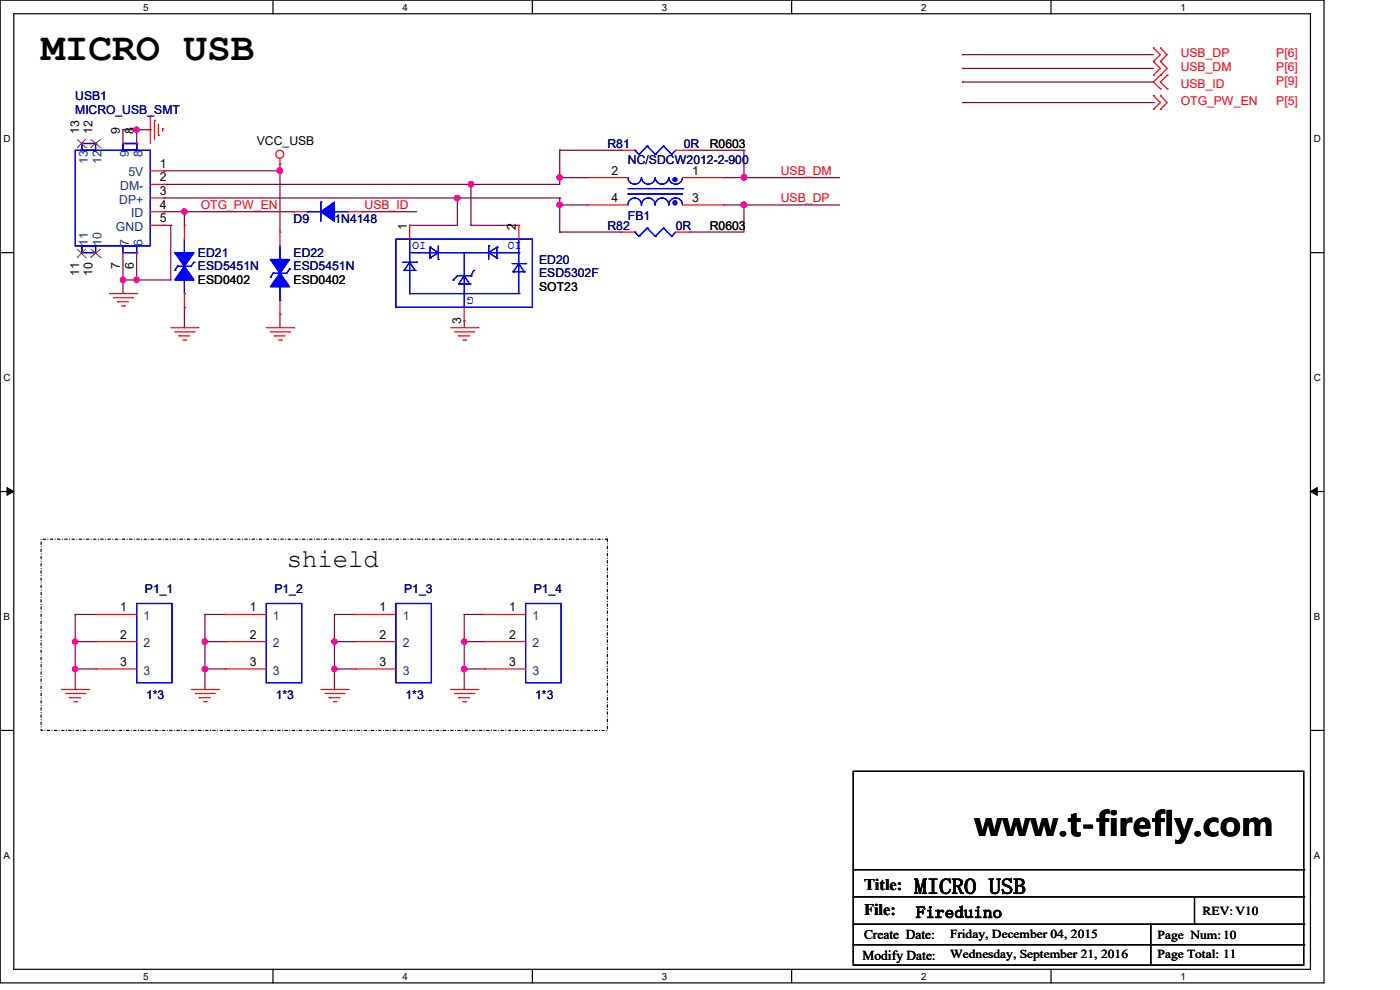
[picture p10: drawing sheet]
<svg xmlns="http://www.w3.org/2000/svg" width="297mm" height="210mm" viewBox="0 0 297 210" stroke-linecap="round" stroke-linejoin="round" font-family="sans-serif">
<path d="M0 0h280.9v208.5h-280.9zM2.9 2.9h275.1v202.7h-275.1z" fill="none" stroke="#000" stroke-width=".25"/>
<g fill="#fff">
<path d="M30.4 .3h1.1v2.4h-1.1z"/>
<path d="M30.4 205.9h1.1v2.3h-1.1z"/>
</g>
<path d="M57.9 0v2.9M57.9 205.6v2.9" fill="none" stroke="#000" stroke-width=".25"/>
<g fill="#fff">
<path d="M85.4 .3h1.1v2.4h-1.1z"/>
<path d="M85.4 205.9h1.1v2.3h-1.1z"/>
</g>
<path d="M112.9 0v2.9M112.9 205.6v2.9" fill="none" stroke="#000" stroke-width=".25"/>
<g fill="#fff">
<path d="M140.4 .3h1.2v2.4h-1.2z"/>
<path d="M140.4 205.9h1.2v2.3h-1.2z"/>
</g>
<path d="M167.9 0v2.9M167.9 205.6v2.9" fill="none" stroke="#000" stroke-width=".25"/>
<g fill="#fff">
<path d="M195.4 .3h1.2v2.4h-1.2z"/>
<path d="M195.4 205.9h1.2v2.3h-1.2z"/>
</g>
<path d="M223 0v2.9M223 205.6v2.9" fill="none" stroke="#000" stroke-width=".25"/>
<g fill="#fff">
<path d="M250.4 .3h1.2v2.4h-1.2z"/>
<path d="M250.4 205.9h1.2v2.3h-1.2z"/>
<path d="M.8 28.2h1.4v2.4h-1.4z"/>
<path d="M278.7 28.2h1.5v2.4h-1.5z"/>
<path d="M.8 78.9h1.4v2.3h-1.4z"/>
<path d="M278.7 78.9h1.5v2.3h-1.5z"/>
</g>
<path d="M0 53.6h2.9M278 53.6h2.9" fill="none" stroke="#000" stroke-width=".25"/>
<g fill="#fff">
<path d="M.8 129.6h1.3v2.3h-1.3z"/>
<path d="M278.7 129.6h1.4v2.3h-1.4z"/>
</g>
<path d="M0 104.3h2.9M278 104.3h2.9" fill="none" stroke="#000" stroke-width=".25"/>
<path d="M1.5 103.4l1.4 .9-1.4 .8zM278 104.3l1.4-.9v1.7z" fill="#000" stroke="#000" stroke-width=".21"/>
<g fill="#fff">
<path d="M.8 180.3h1.3v2.3h-1.3z"/>
<path d="M278.7 180.3h1.4v2.3h-1.4z"/>
</g>
<g fill="none" stroke="#000" stroke-width=".25">
<path d="M0 154.9h2.9M278 154.9h2.9M181 163.6h95.6v41.1h-95.6zM181 184.5h95.6M181 190.2h95.6M181 196h95.6M244.1 196v8.7M253.4 196h.1M253.4 190.2v5.8M276.6 184.5h.1M276.6 190.2h.1M276.6 196h.1"/>
<path d="M181 200.4h95.6M244.1 204.7h.1M276.6 200.4h.1"/>
</g>
<path d="M8.7 114.4h120.2v40.5h-120.2z" fill="none" stroke="#000" stroke-width=".25" stroke-dasharray=".5 .5 0 .5"/>
<g fill="none" stroke="#800040" stroke-width=".25">
<path d="M204.2 11.6h.1M204.2 14.5h.1M204.2 17.4h.1M204.2 11.6h40.5M204.2 14.5h40.5M204.2 17.4h40.5M26.1 27.5h.1M26.1 27.5v2.9M26.1 27.5h5.8M29 27.5h.1M29 27.5v2.9M31.9 27.5h.1"/>
<path d="M34.8 36.2h.1M34.8 39.1h.1M34.8 36.2h24.6M59.4 36.2h.1M59.4 34.8h.1M59.4 34.8v14.4M99.9 39.1h.1M99.9 39.1v8.7M118.7 37.7h.1M118.7 31.9h.1M118.7 37.7h5.8M118.7 31.9v7.2h-83.9"/>
<path d="M118.7 31.9h13.1M146.3 31.9h.1M146.3 31.9h11.5M153.5 37.7h.1M153.5 37.7h24.6M157.8 37.7h.1M157.8 31.9h.1M157.8 31.9v5.8M204.2 21.8h40.5M244.7 21.8h.1M26.1 59.4h.1M26.1 53.6h.1"/>
<path d="M26.1 53.6v8.7M29 59.4h.1M29 53.6h.1M29 53.6v5.8M34.8 47.8h.1M34.8 44.9h.1M34.8 42h.1M34.8 42h83.9M34.8 47.8h1.4M34.8 44.9h27.5M36.2 47.8h.1M36.2 47.8v11.6h-10.1"/>
<path d="M39.1 44.9h.1M39.1 47.8h.1M39.1 44.9v2.9M76.8 44.9h.1M76.8 44.9h11.5M86.9 47.8h.1M97 42h.1M97 42v5.8h-10.1M99.9 47.8h.1M99.9 47.8h10.2M118.7 43.5h.1M118.7 42h.1"/>
<path d="M118.7 49.2h.1M118.7 43.5h5.8M118.7 42v7.2M118.7 49.2h13.1M146.3 49.2h.1M153.5 43.5h.1M153.5 43.5h24.6M157.8 43.5h.1M157.8 43.5v5.7h-11.5M39.1 65.2h.1M39.1 65.2v4.3M59.4 66.6h.1"/>
<path d="M59.4 66.6v2.9M98.5 68.1h.1M98.5 68.1v1.4M16 130.3h.1M16 136.1h.1M16 130.3h4.3M16 130.3v16M16 136.1h4.3M43.5 130.3h.1M43.5 136.1h.1M43.5 130.3h4.3M43.5 136.1h4.3"/>
<path d="M43.5 130.3v16M71 130.3h.1M71 136.1h.1M71 130.3h4.3M71 136.1h4.3M71 130.3v16M98.5 130.3h.1M98.5 136.1h.1M98.5 130.3v16M98.5 130.3h4.3M98.5 136.1h4.3M16 141.9h.1"/>
<path d="M16 146.3h.1M16 141.9h4.3M43.5 141.9h.1M43.5 146.3h.1M43.5 141.9h4.3M71 141.9h.1M71 146.3h.1M71 141.9h4.3M98.5 141.9h.1M98.5 146.3h.1M98.5 141.9h4.3"/>
</g>
<g fill="#f0f" stroke="#f0f" stroke-width=".25">
<circle cx="157.8" cy="37.6" r=".55"/>
<circle cx="157.8" cy="43.4" r=".55"/>
<circle cx="118.7" cy="37.6" r=".56"/>
<circle cx="99.9" cy="39.1" r=".56"/>
<circle cx="97" cy="42" r=".56"/>
<circle cx="59.4" cy="36.2" r=".55"/>
<circle cx="26.1" cy="59.4" r=".55"/>
<circle cx="29" cy="59.4" r=".55"/>
<circle cx="118.7" cy="43.4" r=".56"/>
<circle cx="39.1" cy="44.9" r=".56"/>
<circle cx="29" cy="27.5" r=".55"/>
<circle cx="15.9" cy="136.1" r=".55"/>
<circle cx="15.9" cy="141.9" r=".55"/>
<circle cx="43.4" cy="136.1" r=".55"/>
<circle cx="43.4" cy="141.9" r=".55"/>
<circle cx="71" cy="136.1" r=".55"/>
<circle cx="71" cy="141.9" r=".55"/>
<circle cx="98.5" cy="136.1" r=".55"/>
<circle cx="98.5" cy="141.9" r=".55"/>
</g>
<g fill="none" stroke="#f00" stroke-width=".25">
<path d="M244.7 16h.1M244.7 13h.1M244.7 10.2h.1M244.7 13l1.5 1.5-1.5 1.5M244.7 10.2l1.5 1.4-1.5 1.4M246.2 16h.1M246.2 13h.1M246.2 18.8h.1M246.2 10.2h.1M246.2 13l1.4 1.5-1.4 1.5M246.2 16l-1.5 1.4 1.5 1.4M246.2 10.2l1.4 1.4-1.4 1.4"/>
<path d="M247.6 18.8h.1M247.6 16h.1M247.6 16l-1.4 1.4 1.4 1.4M17.4 30.4h.1M20.3 30.4h.1M26.1 30.4h.1M29 30.4h.1M31.9 24.6h.1M31.9 24.6v5.8M31.9 39.1h2.9M31.9 36.2h2.9M32.8 25.5h.1"/>
<path d="M32.8 25.5v4M33.6 28.7h.1M33.6 26.4v2.3M34.5 27.3h.1M34.5 27.3v.5M34.8 39.1h.1M34.8 36.2h.1M59.4 34.8h.1M59.4 33.6v1.2M124.5 37.7h.1M124.5 37.7h8.7M131.8 31.9h.1"/>
<path d="M131.8 31.9h2.9M143.3 31.9h3M144.8 37.7h8.7M146.3 31.9h.1M153.5 37.7h.1M244.7 23.2h.1M244.7 20.3h.1M244.7 20.3l1.5 1.5-1.5 1.4M246.2 23.2h.1M246.2 20.3h.1M246.2 20.3l1.4 1.5-1.4 1.4M17.4 53.6h.1"/>
<path d="M20.3 53.6h.1M26.1 53.6h.1M29 53.6h.1M31.9 47.8h2.9M31.9 44.9h2.9M31.9 42h2.9M34.8 47.8h.1M34.8 44.9h.1M34.8 42h.1M39.1 47.8h.1M39.1 47.8v2.9M59.4 49.2h.1"/>
<path d="M59.4 49.2v3M62.3 44.9h.1M62.3 44.9h2.9M73.9 44.9h2.9M76.8 44.9h.1M86.9 47.8h.1M86.9 47.8v2.9M110.1 47.8h.1M110.1 47.8v2.9M124.5 43.5h.1M124.5 43.5h8.7M131.8 49.2h.1"/>
<path d="M131.8 49.2h2.9M143.3 49.2h3M144.8 43.5h8.7M146.3 49.2h.1M153.5 43.5h.1M23.2 62.3h5.8M24 63.2h4.1M24.9 64h.1M24.9 64h2.4M25.8 64.9h.6M26.4 64.9h.1M28.1 63.2h.1"/>
<path d="M29 62.3h.1M36.2 69.5h5.8M37.1 70.4h4M38 71.2h.1M38 71.2h2.3M38.8 72.1h.6M39.1 65.2h.1M39.1 62.3v2.9M39.4 72.1h.1M41.1 70.4h.1M42 69.5h.1M56.5 69.5h5.8"/>
<path d="M57.4 70.4h4M58.2 71.2h.1M58.2 71.2h2.3M59.1 72.1h.6M59.4 66.6h.1M59.4 63.7v2.9M59.7 72.1h.1M61.4 70.4h.1M62.3 69.5h.1M95.6 69.5h5.8M96.4 70.4h4.1M97.3 71.2h.1"/>
<path d="M97.3 71.2h2.4M98.2 72.1h.6M98.5 68.1h.1M98.5 65.2v2.9M98.8 72.1h.1M100.5 70.4h.1M101.4 69.5h.1M20.3 130.3h.1M20.3 136.1h.1M20.3 130.3h8.7M20.3 136.1h8.7M47.8 130.3h.1"/>
<path d="M47.8 136.1h.1M47.8 130.3h8.7M47.8 136.1h8.7M75.3 130.3h.1M75.3 136.1h.1M75.3 130.3h8.7M75.3 136.1h8.7M102.8 130.3h.1M102.8 136.1h.1M102.8 130.3h8.7M102.8 136.1h8.7M13 146.3h5.8"/>
<path d="M13.9 147.1h4.1M14.8 148h.1M14.8 148h2.3M15.7 148.8h.6M16.3 148.8h.1M18 147.1h.1M18.8 146.3h.1M20.3 141.9h.1M20.3 141.9h8.7M40.6 146.3h5.8M41.4 147.1h4.1M42.3 148h.1"/>
<path d="M42.3 148h2.3M43.2 148.8h.5M43.7 148.8h.1M45.5 147.1h.1M46.4 146.3h.1M47.8 141.9h.1M47.8 141.9h8.7M68.1 146.3h5.8M69 147.1h4M69.8 148h.1M69.8 148h2.3M70.7 148.8h.5"/>
<path d="M71.2 148.8h.1M73 147.1h.1M73.9 146.3h.1M75.3 141.9h.1M75.3 141.9h8.7M95.6 146.3h5.8M96.4 147.1h4.1M97.3 148h.1M97.3 148h2.4M98.2 148.8h.6M98.8 148.8h.1M100.5 147.1h.1"/>
<path d="M101.4 146.3h.1M102.8 141.9h.1M102.8 141.9h8.7"/>
<circle cx="59.4" cy="32.7" r=".85"/>
</g>
<g fill="none" stroke="#00f" stroke-width=".25">
<path d="M16 31.9h15.9v20.3h-15.9zM17.4 30.4h2.9v1.5h-2.9zM26.1 30.4h2.9v1.5h-2.9zM133.2 37.7a1.42 1.42 0 0 0 1.5 1.4 1.42 1.42 0 0 0 1.4-1.4M134.7 31.9h.1M134.7 31.9l.9 .9M135.6 32.8h.1M136.1 37.7a1.46 1.46 0 0 0 1.5 1.4 1.46 1.46 0 0 0 1.4-1.4 1.42 1.42 0 0 0 1.5 1.4 1.42 1.42 0 0 0 1.4-1.4M137.3 31h.1M137.3 31l1.7 1.8M137.3 31l-1.7 1.8M139 32.8h.1"/>
<path d="M140.8 31h.1M140.8 31l1.7 1.8M140.8 31l-1.8 1.8M141.9 37.7a1.44 1.44 0 0 0 1.4 1.4 1.44 1.44 0 0 0 1.5-1.4M142.5 32.8h.1M143.3 31.9l-.8 .9M17.4 52.2h2.9v1.4h-2.9zM26.1 52.2h2.9v1.4h-2.9zM37.1 57.4h.1M37.7 56.5h.1M37.7 56.5l-.6 .9M39.1 53.6h.1"/>
<path d="M39.1 50.7v2.9M39.1 59.4v2.9M41.1 55.6h.1M41.1 55.6l-.5 .9h-2.9M57.4 58.8h.1M58 58h.1M58 58l-.6 .8M59.4 55h.1M59.4 52.2v2.8M61.4 57.1h.1M61.4 57.1l-.6 .9h-2.8M65.2 44.9h.1"/>
<path d="M65.2 44.9h2.9M68.1 42.9h.1M68.1 42.9v4M71 44.9h.1M71 44.9h2.9M84 50.7h28.9v14.5h-28.9zM85.4 55.6h2.9M85.7 57.4h.1M85.7 57.4l1.2-1.8 1.2 1.8M85.7 57.4h2.4M86.9 50.7h.1M86.9 53.6h23.2"/>
<path d="M86.9 50.7v11.6M88.1 57.4h.1M88.3 55.6h.1M91.2 54.7h.1M91.2 52.5h.1M91.2 52.5l1.8 1.1-1.8 1.1M91.2 52.5v2.2M93 55h.1M93 52.2v2.8M96.1 59.4h.1M98.5 53.6v11.6M99.9 58.5h.1"/>
<path d="M99.9 58.5h-2.9l-.9 .9M100.5 57.4h.1M100.5 57.4l-.6 1.1M103.7 52.2h.1M103.7 52.2v2.8M105.4 52.5h.1M105.4 54.7h.1M105.4 52.5l-1.7 1.1 1.7 1.1M105.4 52.5v2.2M108.6 55.9h2.9M108.9 57.7h.1M108.9 57.7l1.2-1.8 1.1 1.8"/>
<path d="M108.9 57.7h2.3M110.1 50.7h.1M110.1 53.6h.1M110.1 50.7v11.6M111.2 57.7h.1M111.5 55.9h.1M133.2 43.5a1.43 1.43 0 0 1 1.5-1.5 1.43 1.43 0 0 1 1.4 1.5M133.2 41.1h.1M133.2 41.1h11.6M133.2 40h11.6M134.7 49.2h.1M134.7 49.2l.9 .9"/>
<path d="M135.6 50.1h.1M136.1 43.5a1.46 1.46 0 0 1 1.5-1.5 1.46 1.46 0 0 1 1.4 1.5 1.43 1.43 0 0 1 1.5-1.5 1.43 1.43 0 0 1 1.4 1.5M137.3 48.4h.1M137.3 48.4l1.7 1.7M137.3 48.4l-1.7 1.7M139 50.1h.1M140.8 48.4h.1M140.8 48.4l1.7 1.7M140.8 48.4l-1.8 1.7M141.9 43.5a1.44 1.44 0 0 1 1.4-1.5 1.44 1.44 0 0 1 1.5 1.5M142.5 50.1h.1M143.3 49.2l-.8 .9"/>
<path d="M144.8 40h.1M39.1 62.3h.1M59.4 63.7h.1M59.4 60.8v2.9M86.9 62.3h.1M86.9 62.3h23.2M97.3 60.2h.1M97.3 60.2l1.2-1.7 1.2 1.7M97.3 60.2h2.4M98.5 62.3h.1M99.7 60.2h.1M110.1 62.3h.1"/>
<path d="M29 128h7.5v16.8h-7.5zM56.5 128h7.5v16.8h-7.5zM84 128h7.5v16.8h-7.5zM111.5 128h7.5v16.8h-7.5z"/>
</g>
<g fill="none" stroke="#804000" stroke-width=".21">
<path d="M16.4 31.3h.1M16.4 29.6l1.8 1.7M18.2 31.3h.1M18.2 29.6l-1.8 1.7M19.2 31.3h.1M19.2 29.6l2.1 1.7M21.3 31.3h.1M21.3 29.6l-2.1 1.7M16.4 54.6h.1M16.4 52.8l1.8 1.8M18.2 54.6h.1M18.2 52.8l-1.8 1.8"/>
<path d="M19.2 54.6h.1M19.2 52.8l2.1 1.8M21.3 54.6h.1M21.3 52.8l-2.1 1.8"/>
</g>
<g fill="#00f" stroke="#00f" stroke-width=".25">
<path d="M68.1 44.9l2.9-2v4z" fill-rule="evenodd"/>
<path d="M68.1 44.9l2.9-2v4z" fill-rule="evenodd"/>
<path d="M57.4 55h4l-2 3z" fill-rule="evenodd"/>
<path d="M59.4 58l2 2.8h-4z" fill-rule="evenodd"/>
<path d="M57.4 55h4l-2 3z" fill-rule="evenodd"/>
<path d="M59.4 58l2 2.8h-4z" fill-rule="evenodd"/>
<path d="M37.1 53.6h4l-2 2.9z" fill-rule="evenodd"/>
<path d="M39.1 56.5l2 2.9h-4z" fill-rule="evenodd"/>
<path d="M37.1 53.6h4l-2 2.9z" fill-rule="evenodd"/>
<path d="M39.1 56.5l2 2.9h-4z" fill-rule="evenodd"/>
<circle cx="143.2" cy="38.1" r=".4"/>
<circle cx="143.2" cy="43" r=".41"/>
</g>
<text font-size="8.4" x="8.7" y="12.8">MICRO USB</text>
<text font-size="6.9" x="206.8" y="177.4">www.t-firefly.com</text>
<text font-size="5.5" x="60.8" y="120.2">shield</text>
<text font-size="4.6" x="194" y="189.6">MICRO USB</text>
<g font-size="3.5">
<text x="183.3" y="188.8">Title:</text>
<text x="183.3" y="194">File:</text>
<text x="194.3" y="194.7">Fireduino</text>
</g>
<g font-size="2.9">
<text x="183" y="203.6">Modify Date:</text>
<text x="183.3" y="199.2">Create Date:</text>
</g>
<g font-size="2.6" fill="#f00">
<text x="250.5" y="15.1">USB_DM</text>
<text x="250.5" y="12.2">USB_DP</text>
<text x="270.8" y="15.1">P[6]</text>
<text x="270.8" y="18">P[9]</text>
<text x="270.8" y="12.2">P[6]</text>
<text x="250.5" y="18.6">USB_ID</text>
<text x="250.5" y="22.4">OTG_PW_EN</text>
<text x="270.8" y="22.4">P[5]</text>
<text x="165.6" y="37.1">USB_DM</text>
<text x="42.6" y="44.3">OTG_PW_EN</text>
<text x="77.3" y="44.3">USB_ID</text>
<text x="165.6" y="42.9">USB_DP</text>
</g>
<g font-size="2.6" fill="#000080">
<text x="16" y="21.2">USB1</text>
<text x="128.9" y="31.3">R81</text>
<text x="133.2" y="34.8">NC/SDCW2012-2-900</text>
<text x="145.1" y="31.3">0R</text>
<text x="62.3" y="47.2">D9</text>
<text x="70.9" y="47.2">1N4148</text>
<text x="133.2" y="46.7">FB1</text>
<text x="128.9" y="48.7">R82</text>
<text x="143.3" y="48.7">0R</text>
<text x="42" y="54.5">ED21</text>
<text x="42" y="57.4">ESD5451N</text>
<text x="62.3" y="54.5">ED22</text>
<text x="62.3" y="57.4">ESD5451N</text>
<text x="114.4" y="55.9">ED20</text>
<text x="114.4" y="58.8">ESD5302F</text>
<text x="30.7" y="125.7">P1_1</text>
<text x="58.2" y="125.7">P1_2</text>
<text x="85.7" y="125.7">P1_3</text>
<text x="113.2" y="125.7">P1_4</text>
<text x="31" y="148.3">1*3</text>
<text x="58.5" y="148.3">1*3</text>
<text x="86" y="148.3">1*3</text>
<text x="113.5" y="148.3">1*3</text>
</g>
<text font-size="2.6" fill="#0000a0" x="16" y="24.1">MICRO_USB_SMT</text>
<g font-size="2.6">
<text x="16.8" y="28.4" transform="rotate(-90 16.8 28.4)">13</text>
<text x="19.6" y="28.4" transform="rotate(-90 19.6 28.4)">12</text>
<text x="25.4" y="28.4" transform="rotate(-90 25.4 28.4)">9</text>
<text x="28.4" y="28.4" transform="rotate(-90 28.4 28.4)">8</text>
<text x="33.9" y="35.6">1</text>
<text x="54.5" y="30.7">VCC_USB</text>
<text x="150.6" y="31.3">R0603</text>
<text x="33.9" y="41.4">3</text>
<text x="33.9" y="38.5">2</text>
<text x="129.7" y="37">2</text>
<text x="146.9" y="37">1</text>
<text x="33.9" y="47.2">5</text>
<text x="33.9" y="44.3">4</text>
<text x="129.7" y="42.8">4</text>
<text x="146.9" y="42.8">3</text>
<text x="86.3" y="48.7" transform="rotate(-90 86.3 48.7)">1</text>
<text x="109.4" y="48.7" transform="rotate(-90 109.4 48.7)">2</text>
<text x="150.6" y="48.7">R0603</text>
<text x="16.8" y="58.5" transform="rotate(-90 16.8 58.5)">11</text>
<text x="19.6" y="58.5" transform="rotate(-90 19.6 58.5)">10</text>
<text x="25.4" y="57.1" transform="rotate(-90 25.4 57.1)">7</text>
<text x="28.4" y="57.1" transform="rotate(-90 28.4 57.1)">6</text>
<text x="42" y="60.3">ESD0402</text>
<text x="62.3" y="60.3">ESD0402</text>
<text x="114.4" y="61.7">SOT23</text>
<text x="97.8" y="68.7" transform="rotate(-90 97.8 68.7)">3</text>
<text x="25.5" y="129.7">1</text>
<text x="53" y="129.7">1</text>
<text x="80.5" y="129.7">1</text>
<text x="108" y="129.7">1</text>
<text x="25.5" y="135.5">2</text>
<text x="53" y="135.5">2</text>
<text x="80.5" y="135.5">2</text>
<text x="108" y="135.5">2</text>
<text x="25.5" y="141.3">3</text>
<text x="53" y="141.3">3</text>
<text x="80.5" y="141.3">3</text>
<text x="108" y="141.3">3</text>
<text x="255.1" y="194">REV: V10</text>
<text x="201.5" y="198.9">Friday, December 04, 2015</text>
<text x="201.5" y="203.3">Wednesday, September 21, 2016</text>
<text x="245.6" y="199.2">Page Num:10</text>
<text x="245.6" y="203.3">Page Total: 11</text>
</g>
<g font-size="2.6" fill="#004080">
<text x="18.6" y="34.8" transform="rotate(-90 18.6 34.8)">13</text>
<text x="21.5" y="34.8" transform="rotate(-90 21.5 34.8)">12</text>
<text x="27.3" y="33.3" transform="rotate(-90 27.3 33.3)">9</text>
<text x="30.2" y="33.3" transform="rotate(-90 30.2 33.3)">8</text>
<text x="25.5" y="40.3">DM-</text>
<text x="27.3" y="37.4">5V</text>
<text x="25.3" y="43.2">DP+</text>
<text x="27.8" y="46.1">ID</text>
<text x="18.6" y="52.2" transform="rotate(-90 18.6 52.2)">11</text>
<text x="21.5" y="52.2" transform="rotate(-90 21.5 52.2)">10</text>
<text x="24.6" y="49">GND</text>
<text x="27.3" y="52.2" transform="rotate(-90 27.3 52.2)">7</text>
<text x="30.2" y="52.2" transform="rotate(-90 30.2 52.2)">6</text>
<text x="30.4" y="131.5">1</text>
<text x="57.9" y="131.5">1</text>
<text x="85.4" y="131.5">1</text>
<text x="112.9" y="131.5">1</text>
<text x="30.4" y="137.3">2</text>
<text x="57.9" y="137.3">2</text>
<text x="85.4" y="137.3">2</text>
<text x="112.9" y="137.3">2</text>
<text x="30.4" y="143.1">3</text>
<text x="57.9" y="143.1">3</text>
<text x="85.4" y="143.1">3</text>
<text x="112.9" y="143.1">3</text>
</g>
<g font-size="2.6" fill="#00f">
<text x="90.4" y="51.4" transform="rotate(-180 90.4 51.4)">IO</text>
<text x="110.6" y="51.4" transform="rotate(-180 110.6 51.4)">IO</text>
<text x="100.5" y="63" transform="rotate(-180 100.5 63)">G</text>
</g>
<g font-size="2.1">
<text x="30.4" y="2.2">5</text>
<text x="85.4" y="2.2">4</text>
<text x="140.4" y="2.2">3</text>
<text x="195.4" y="2.2">2</text>
<text x="250.5" y="2.2">1</text>
<text x=".8" y="30.1">D</text>
<text x="278.7" y="30.1">D</text>
<text x=".8" y="80.8">C</text>
<text x="278.7" y="80.8">C</text>
<text x=".8" y="131.5">B</text>
<text x="278.7" y="131.5">B</text>
<text x=".8" y="182.2">A</text>
<text x="278.7" y="182.2">A</text>
<text x="30.4" y="207.8">5</text>
<text x="85.4" y="207.8">4</text>
<text x="140.4" y="207.8">3</text>
<text x="195.4" y="207.8">2</text>
<text x="250.5" y="207.8">1</text>
</g>
</svg>
